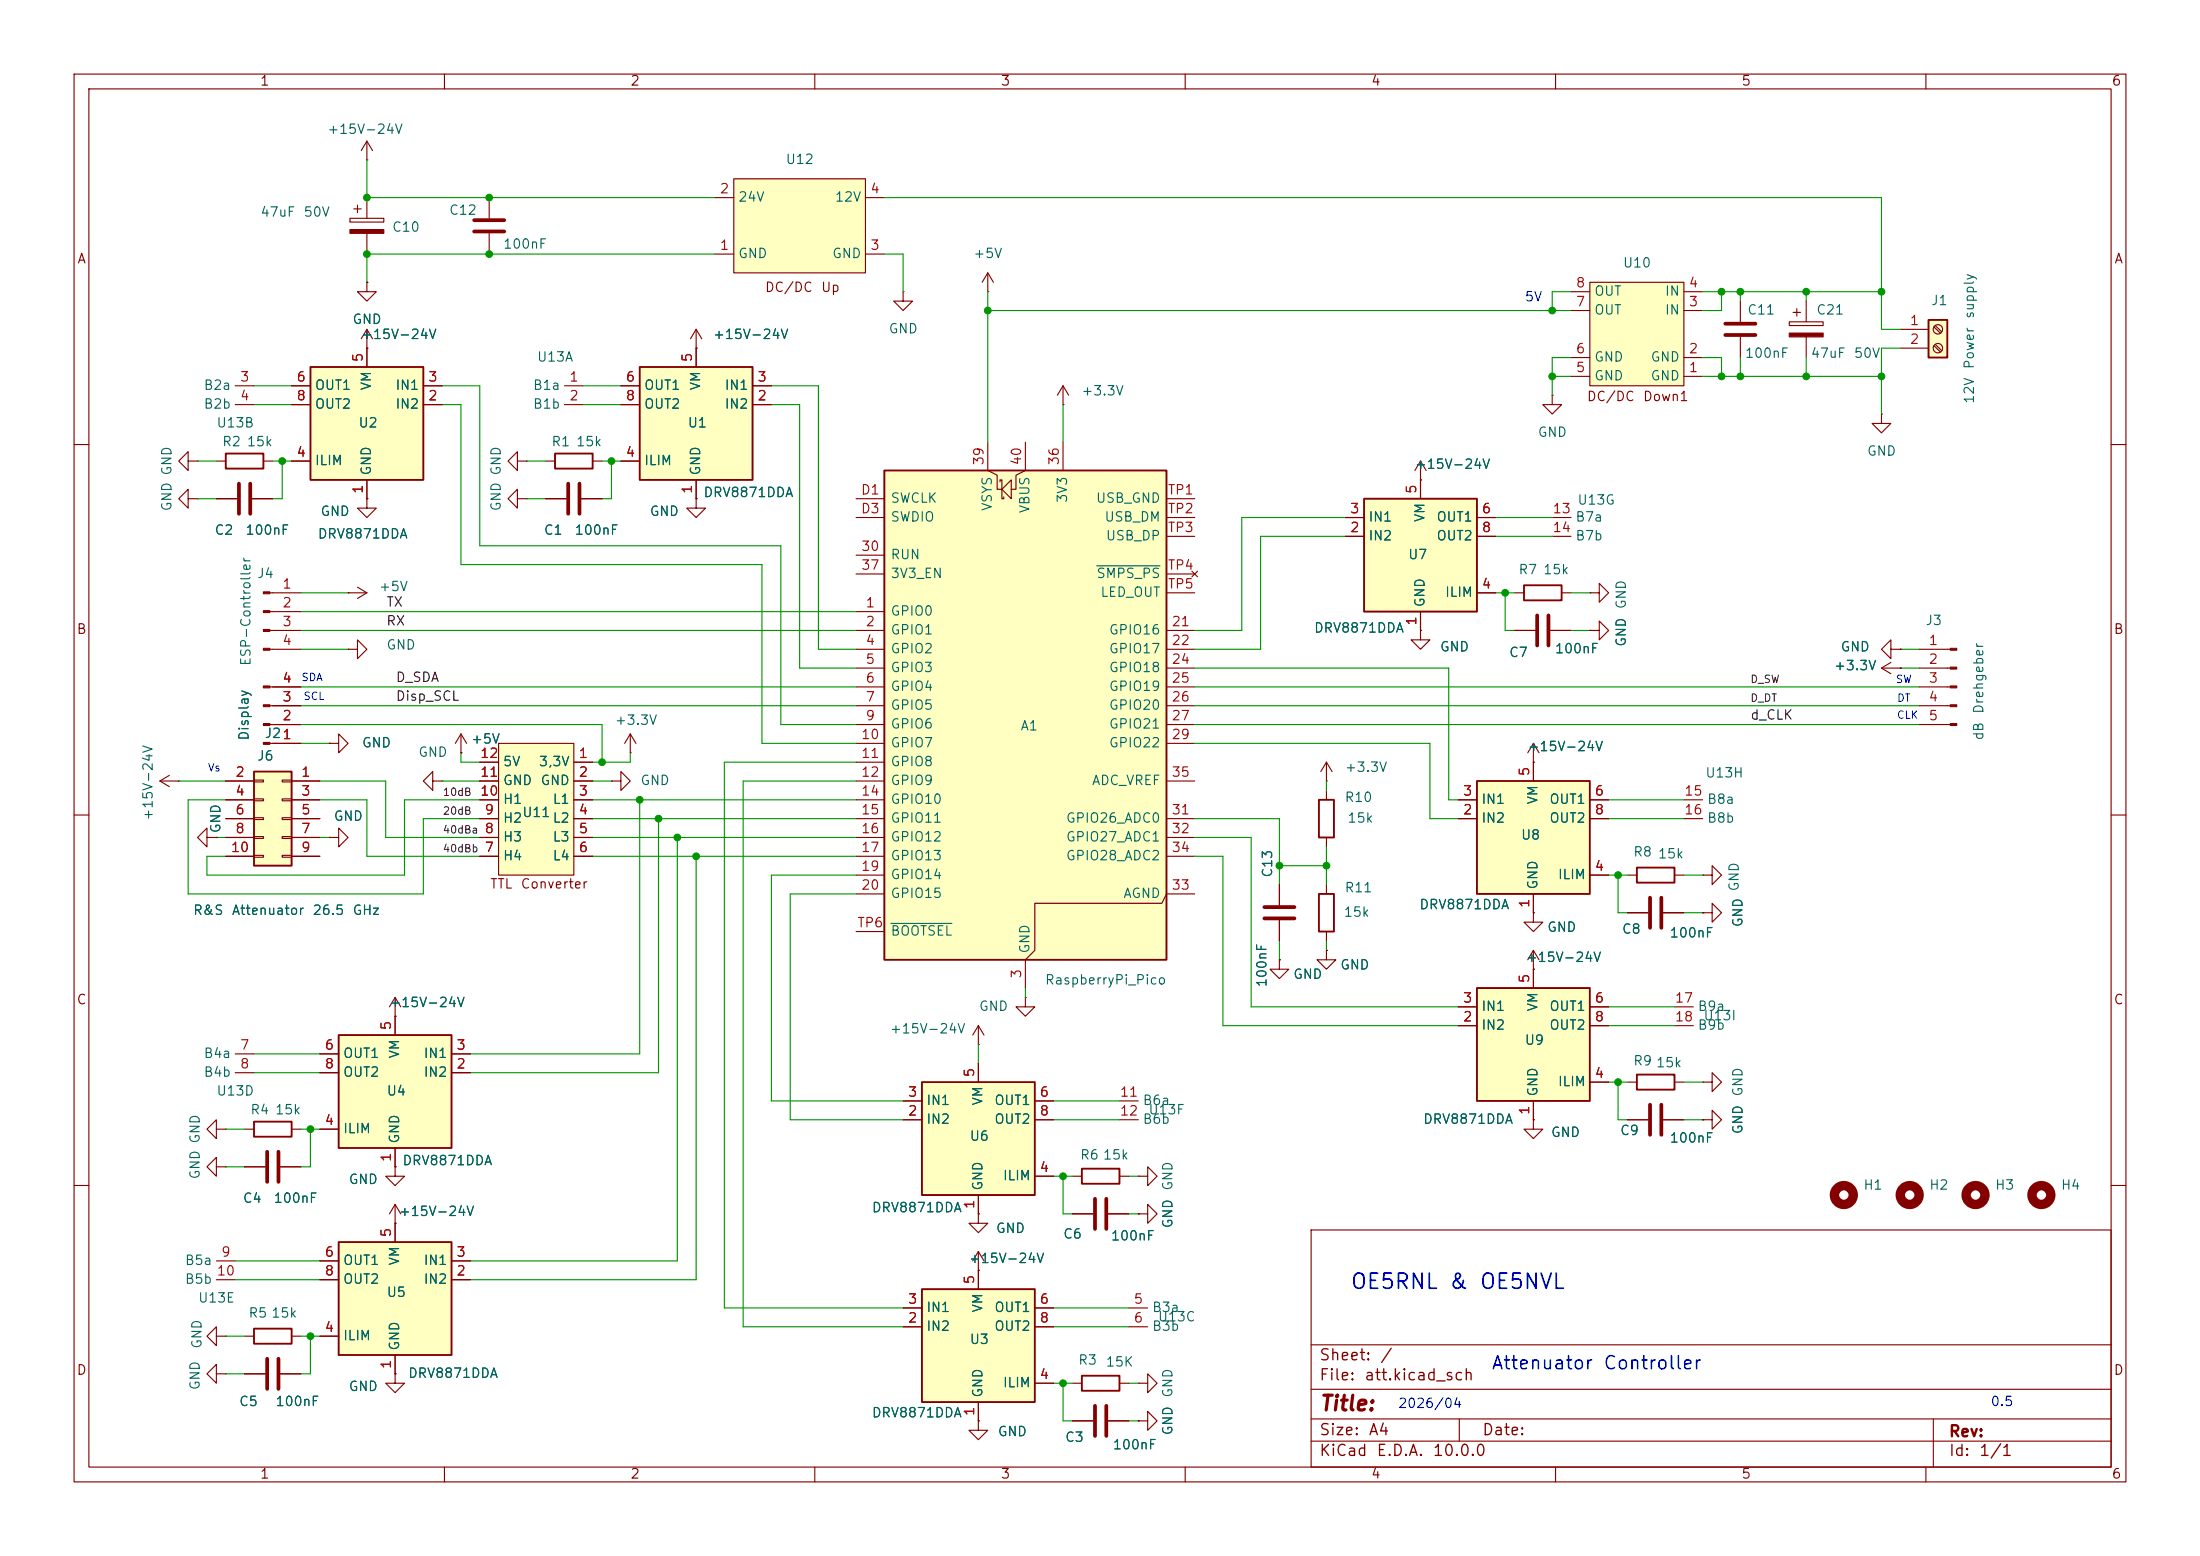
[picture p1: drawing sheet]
<svg xmlns="http://www.w3.org/2000/svg" width="297mm" height="210mm" viewBox="0 0 297 210" stroke-linecap="round" stroke-linejoin="round" font-family="sans-serif">
<g fill="none" stroke="#840000" stroke-width=".15">
<path d="M10 10h277v190h-277zM12 12h273v186h-273zM60 10v2M110 10v2M160 10v2M210 10v2M260 10v2M10 60h2M73.7 62.2h1.2M80 62.2h1.3M285 60h2M10 110h2"/>
<path d="M285 110h2M10 160h2M177 166h108v32h-108zM285 160h2M60 198v2M110 198v2M160 198v2M177 194.5h108M177 191.5h108M177 187.5h108M177 181.5h108M197 191.5v3"/>
<path d="M210 198v2M260 198v2M261 191.5v6.5"/>
</g>
<path d="M74.9 61.2h5.1v2h-5.1z" fill="none" stroke="#840000" stroke-width=".25"/>
<path d="M199.4 133.4h15.2v15.2h-15.2z" fill="#ffffc2"/>
<path d="M221 117.1h5.1v2h-5.1zM178.1 120.7h2v5h-2zM199.4 133.4h15.2v15.2h-15.2zM221 145h5.1v2.1h-5.1z" fill="none" stroke="#840000" stroke-width=".25"/>
<g fill="none" stroke="#840000" stroke-width=".15">
<path d="M49.5 19.1v2.5M49.5 19.1l-.7 1.2M49.5 19.1l.8 1.2M47.2 29.5h4.6v.5h-4.6zM47.8 28.2h1M48.3 27.7v1M49.5 21.6h.1M49.5 38.1v1.3h1.3l-1.3 1.2-1.2-1.2h1.2M49.5 38.1h.1M49.5 26.7v2.8M49.5 31.5v2.8M76.2 52.1h2.5"/>
<path d="M76.2 54.6h2.5M209.5 53.3v1.3h-1.2l1.2 1.3 1.3-1.3h-1.3M209.5 53.3h.1M73.7 67.3h2.8M78.5 67.3h2.8M191.8 64.8h.1M191.8 62.2l-.8 1.3M191.8 62.2l.7 1.3M191.8 62.2v2.6M209.5 69.9h2.6M209.5 72.4h2.6M172.7 119.4v2.8"/>
<path d="M179.1 119.4v1.3M219.7 118.1h1.3M226.1 118.1h1.2M172.7 129.5v1.3h1.3l-1.3 1.3-1.3-1.3h1.3M172.7 129.5h.1M172.7 124.2v2.8M179.1 128.3v1.2h1.2l-1.2 1.3-1.3-1.3h1.3M179.1 128.3h.1M179.1 125.7v1.3M196.8 138.4h2.6M196.8 135.9h2.6M207 123.2v1.3h1.3l-1.3 1.2-1.3-1.2h1.3"/>
<path d="M207 123.2h.1M207 130.8h.1M207 128.3v5.1M207 128.3l-.8 1.2M207 128.3l.8 1.2M214.6 138.4h2.6M214.6 135.9h2.6M29.2 157.5v-1.3l-1.3 1.3 1.3 1.3v-1.3h1.3M30.5 157.5h.1M53.3 157.5v1.3h1.3l-1.3 1.2-1.2-1.2h1.2M53.3 157.5h.1M207 151.1v1.3h1.3l-1.3 1.3-1.3-1.3h1.3"/>
<path d="M207 151.1h.1M207 148.6v2.5M214.6 146.1h2.6M219.7 146.1h1.3M226.1 146.1h1.2"/>
</g>
<path d="M47.2 31h4.6v.5h-4.6z" fill="#840000" stroke="#840000" stroke-width=".15"/>
<path d="M76.7 65.3v4M78.2 65.3v4M170.7 124h4.1M170.7 122.4h4.1" fill="none" stroke="#840000" stroke-width=".51"/>
<path d="M45.7 139.7h15.3v15.2h-15.3z" fill="#ffffc2"/>
<path d="M45.7 139.7h15.3v15.2h-15.3zM34.3 179.3h5.1v2.1h-5.1z" fill="none" stroke="#840000" stroke-width=".25"/>
<g fill="none" stroke="#840000" stroke-width=".15">
<path d="M191.8 85.1v1.3h1.2l-1.2 1.2-1.3-1.2h1.3M191.8 85.1h.1M259.1 87.6h4.2M259.1 90.2h4.2M259.1 92.7h4.2M259.1 95.3h4.2M259.1 97.8h4.2M53.3 137.2h.1M53.3 134.6v5.1M53.3 134.6l-.7 1.3M53.3 134.6l.8 1.3M43.2 144.8h2.5"/>
<path d="M43.2 142.2h2.5M43.2 152.4h2.5M53.3 154.9v2.6M61 144.8h2.5M61 142.2h2.5M29.2 170.2h2.5M29.2 172.7h2.5M33 180.3h1.3M33 185.4h2.8M37.8 185.4h2.8M39.4 180.3h1.2"/>
</g>
<path d="M36.1 183.4v4.1M37.6 183.4v4.1" fill="none" stroke="#840000" stroke-width=".51"/>
<g fill="#840000" stroke="#840000" stroke-width=".15">
<path d="M263.3 87.5h.9v.3h-.9z"/>
<path d="M263.3 90h.9v.3h-.9z"/>
<path d="M263.3 92.6h.9v.2h-.9z"/>
<path d="M263.3 95.1h.9v.3h-.9z"/>
<path d="M263.3 97.7h.9v.2h-.9z"/>
</g>
<path d="M184.1 67.3h15.3v15.3h-15.3z" fill="#ffffc2"/>
<path d="M184.1 67.3h15.3v15.3h-15.3z" fill="none" stroke="#840000" stroke-width=".25"/>
<path d="M94 47h.1M94 44.5l-.8 1.2M94 44.5l.7 1.2M94 44.5v2.5M181.6 72.4h2.5M181.6 69.9h2.5M191.8 64.8v2.5M199.4 72.4h2.5M199.4 69.9h2.5M191.8 82.6v2.5M199.4 80h2.5" fill="none" stroke="#840000" stroke-width=".15"/>
<path d="M86.4 49.5h15.2v15.3h-15.2z" fill="#ffffc2"/>
<path d="M86.4 49.5h15.2v15.3h-15.2z" fill="none" stroke="#840000" stroke-width=".25"/>
<path d="M83.8 54.6h2.6M83.8 52.1h2.6M94 47v2.5M101.6 54.6h2.5M101.6 52.1h2.5M83.8 62.2h2.6M94 67.3v1.3h1.2l-1.2 1.3-1.3-1.3h1.3M94 67.3h.1M94 64.8v2.5" fill="none" stroke="#840000" stroke-width=".15"/>
<path d="M99.1 24.1h17.7v12.7h-17.7z" fill="#ffffc2"/>
<g fill="none" stroke="#840000" stroke-width=".15">
<path d="M66 26.7v2.8M66 31.5v2.8M96.5 34.3h2.6M96.5 26.7h2.6M99.1 24.1h17.7v12.7h-17.7zM116.8 34.3h2.6M116.8 26.7h2.6M121.9 39.4v1.2h1.3l-1.3 1.3-1.3-1.3h1.3M121.9 39.4h.1M133.3 39.4h.1M133.3 36.8l-.7 1.3M133.3 36.8l.8 1.3"/>
<path d="M133.3 36.8v2.6M31.7 52.1h2.6M31.7 54.6h2.6M143.5 54.6h.1M143.5 52.1l-.8 1.2M143.5 52.1l.8 1.2M143.5 52.1v2.5M25.4 62.2v-1.2l-1.3 1.2 1.3 1.3v-1.3h1.3M26.7 62.2h.1M29.2 62.2h1.3M35.6 62.2h1.2"/>
</g>
<path d="M64 31.2h4.1M64 29.7h4.1" fill="none" stroke="#840000" stroke-width=".51"/>
<path d="M30.5 61.2h5.1v2h-5.1z" fill="none" stroke="#840000" stroke-width=".25"/>
<path d="M67.3 100.3h10.2v17.8h-10.2z" fill="#ffffc2"/>
<g fill="none" stroke="#840000" stroke-width=".15">
<path d="M69.8 67.3v-1.3l-1.2 1.3 1.2 1.3v-1.3h1.3M69.8 62.2v-1.2l-1.2 1.2 1.2 1.3v-1.3h1.3M71.1 67.3h.1M71.1 62.2h.1M44.4 100.3h1.3v-1.2l1.3 1.2-1.3 1.3v-1.3M44.4 100.3h.1M64.8 102.9h2.5M64.8 105.4h2.5M64.8 108h2.5M64.8 110.5h2.5M64.8 113h2.5M64.8 115.6h2.5"/>
<path d="M67.3 100.3h10.2v17.8h-10.2zM77.5 102.9h2.5M77.5 105.4h2.5M77.5 108h2.5M77.5 110.5h2.5M77.5 113h2.5M77.5 115.6h2.5"/>
</g>
<path d="M119.4 63.5h38.1v66h-38.1z" fill="#ffffc2"/>
<path d="M119.4 63.5h38.1v66h-38.1z" fill="none" stroke="#840000" stroke-width=".25"/>
<g fill="none" stroke="#840000" stroke-width=".15">
<path d="M133.3 59.7v3.8l1.3 .6v1.9h.7M138.4 59.7v3.8l-1.2 .6v1.9h-.7M143.5 59.7v3.8M25.4 67.3v-1.3l-1.3 1.3 1.3 1.3v-1.3h1.3M26.7 67.3h.1M115.6 74.9h3.8M115.6 77.5h3.8M115.6 67.3h3.8M115.6 69.9h3.8M135 65v-.2h.3v2.5h.2v-.2M135.3 66l1.2-1.2v2.5zM157.5 77.5h3.8"/>
<path d="M157.5 67.3h3.8M157.5 69.9h3.8M157.5 72.4h3.8M160.9 77.1l.8 .8M161.7 77.1l-.8 .8M115.6 82.6h3.8M115.6 85.1h3.8M115.6 87.6h3.8M115.6 90.2h3.8M115.6 92.7h3.8M115.6 95.3h3.8M115.6 97.8h3.8"/>
<path d="M157.5 85.1h3.8M157.5 87.6h3.8M157.5 90.2h3.8M157.5 92.7h3.8M157.5 95.3h3.8M157.5 97.8h3.8M157.5 80h3.8M21.6 105.4h2.5M21.6 105.4l1.3 .8M22.9 104.6l-1.3 .8M24.1 105.4h.1M27.9 113v-1.2l-1.2 1.2 1.2 1.3v-1.3h1.3"/>
<path d="M29.2 113h.1M44.4 113h1.3v-1.2l1.3 1.2-1.3 1.3v-1.3M44.4 113h.1M58.4 105.4v-1.3l-1.3 1.3 1.3 1.3v-1.3h1.3M59.7 105.4h.1M82.5 105.4h1.3v-1.3l1.3 1.3-1.3 1.3v-1.3M82.5 105.4h.1M115.6 100.3h3.8M115.6 102.9h3.8M115.6 105.4h3.8M115.6 108h3.8M115.6 110.5h3.8"/>
<path d="M115.6 113h3.8M115.6 115.6h3.8M115.6 118.1h3.8M157.5 100.3h3.8M157.5 105.4h3.8M157.5 110.5h3.8M157.5 113h3.8M157.5 115.6h3.8M115.6 120.7h3.8M115.6 125.7h3.8M161.3 120.7h-3.8l-.7 1.2h-17.1v6.4l-1.3 1.2v3.9"/>
</g>
<path d="M148.1 76.4h8.5M120.3 124.6h8.2" fill="none" stroke="#006464" stroke-width=".15"/>
<circle cx="257.8" cy="161.3" r="1.27" fill="none" stroke="#840000" stroke-width="1.3"/>
<path d="M34.3 104.1h5.1v12.7h-5.1z" fill="#ffffc2"/>
<path d="M34.3 104.1h5.1v12.7h-5.1z" fill="none" stroke="#840000" stroke-width=".25"/>
<g fill="none" stroke="#840000" stroke-width=".15">
<path d="M36.4 97.8h4.2M36.4 95.3h4.2M36.4 92.7h4.2M214.6 80h1.3v-1.3l1.3 1.3-1.3 1.3v-1.3M214.6 80h.1M254 90.2l1.3 .7M254 90.2h2.5M255.3 89.4l-1.3 .8M256.5 90.2h.1M30.5 105.4h3.8M30.5 108h3.8M30.5 110.5h3.8"/>
<path d="M30.5 113h3.8M30.5 115.6h3.8M34.3 105.3h1.3v.2h-1.3zM34.3 107.8h1.3v.3h-1.3zM34.3 110.4h1.3v.2h-1.3zM34.3 112.9h1.3v.3h-1.3zM34.3 115.4h1.3v.3h-1.3zM36.4 100.3h4.2M38.1 105.3h1.3v.2h-1.3zM38.1 107.8h1.3v.3h-1.3zM38.1 110.4h1.3v.2h-1.3zM38.1 112.9h1.3v.3h-1.3z"/>
<path d="M38.1 115.4h1.3v.3h-1.3zM39.4 105.4h3.8M39.4 108h3.8M39.4 110.5h3.8M39.4 113h3.8M39.4 115.6h3.8"/>
</g>
<g fill="#840000" stroke="#840000" stroke-width=".15">
<path d="M35.6 100.2h.8v.3h-.8z"/>
<path d="M35.6 97.7h.8v.2h-.8z"/>
<path d="M35.6 95.1h.8v.3h-.8z"/>
<path d="M35.6 92.6h.8v.2h-.8z"/>
</g>
<path d="M41.9 49.5h15.2v15.3h-15.2z" fill="#ffffc2"/>
<path d="M41.9 49.5h15.2v15.3h-15.2zM205.7 79h5.1v2h-5.1z" fill="none" stroke="#840000" stroke-width=".25"/>
<g fill="none" stroke="#840000" stroke-width=".15">
<path d="M39.4 54.6h2.5M39.4 52.1h2.5M49.5 47h.1M49.5 44.5v5M49.5 44.5l-.7 1.2M49.5 44.5l.8 1.2M57.1 54.6h2.6M57.1 52.1h2.6M39.4 62.2h2.5M48.3 79.2l1.2 .8M49.5 64.8v2.5M47 80h.1"/>
<path d="M47 80h2.5M49.5 80l-1.2 .8M62.2 99.1l-.7 1.2M62.2 99.1l.8 1.2M62.2 99.1v2.5M85.1 99.1l-.8 1.2M85.1 99.1l.8 1.2M85.1 99.1v2.5M204.5 80h1.2M204.5 85.1h2.8M209.3 85.1h2.8M210.8 80h1.3"/>
<path d="M214.6 85.1h1.3v-1.3l1.3 1.3-1.3 1.3v-1.3M214.6 85.1h.1M255.3 87.6v1.3l-1.3-1.3 1.3-1.2v1.2h1.2M256.5 87.6h.1M62.2 101.6h.1M85.1 101.6h.1M138.4 134.6v1.3h1.3l-1.3 1.3-1.2-1.3h1.2M138.4 134.6h.1"/>
</g>
<path d="M207.5 83.1v4M209 83.1v4" fill="none" stroke="#840000" stroke-width=".51"/>
<path d="M260.3 43.2h2.6v5.1h-2.6z" fill="#ffffc2"/>
<path d="M260.3 43.2h2.6v5.1h-2.6zM146 157.7h5.1v2.1h-5.1z" fill="none" stroke="#840000" stroke-width=".25"/>
<g fill="none" stroke="#840000" stroke-width=".15">
<path d="M254 55.9v1.3h-1.3l1.3 1.2 1.3-1.2h-1.3M254 55.9h.1M256.5 44.5h3.8M256.5 47h3.8M261.1 44.1l.9 .9M261.1 46.7l.9 .8M261.3 43.9l.8 .9M261.3 46.5l.8 .8M29.2 67.3h2.8M34 67.3h2.8M49.5 67.3v1.3h1.3l-1.3 1.3-1.2-1.3h1.2M49.5 67.3h.1"/>
<path d="M36.4 80h4.2M36.4 82.6h4.2M36.4 85.1h4.2M36.4 87.6h4.2M47 87.6h1.3v-1.2l1.2 1.2-1.2 1.3v-1.3M47 87.6h.1M226.1 135.9h2.5M226.1 138.4h2.5M144.8 158.8h1.2M151.1 158.8h1.3"/>
<circle cx="261.6" cy="44.4" r=".63"/>
<circle cx="261.6" cy="47" r=".63"/>
</g>
<g fill="#840000" stroke="#840000" stroke-width=".15">
<path d="M35.6 79.9h.8v.2h-.8z"/>
<path d="M35.6 82.4h.8v.3h-.8z"/>
<path d="M35.6 85h.8v.2h-.8z"/>
<path d="M35.6 87.5h.8v.3h-.8z"/>
</g>
<path d="M32.3 65.3v4M33.8 65.3v4" fill="none" stroke="#840000" stroke-width=".51"/>
<path d="M199.4 105.4h15.2v15.3h-15.2z" fill="#ffffc2"/>
<path d="M199.4 105.4h15.2v15.3h-15.2z" fill="none" stroke="#840000" stroke-width=".25"/>
<g fill="none" stroke="#840000" stroke-width=".15">
<path d="M196.8 110.5h2.6M196.8 108h2.6M207 102.9h.1M207 100.3v5.1M207 100.3l-.8 1.3M207 100.3l.8 1.3M214.6 110.5h2.6M214.6 108h2.6M214.6 118.1h2.6M227.3 110.5h2.6M227.3 108h2.6M207 120.7v2.5"/>
<path d="M151.1 148.6h2.6M151.1 151.1h2.6M153.7 158.8h1.2v-1.3l1.3 1.3-1.3 1.2v-1.2M153.7 158.8h.1M132.1 171.5h.1M132.1 168.9l-.8 1.3M132.1 168.9l.7 1.3M132.1 168.9v2.6"/>
</g>
<path d="M124.5 174h15.2v15.2h-15.2z" fill="#ffffc2"/>
<path d="M124.5 174h15.2v15.2h-15.2zM146 185.7h5.1v2h-5.1z" fill="none" stroke="#840000" stroke-width=".25"/>
<g fill="none" stroke="#840000" stroke-width=".15">
<path d="M234.9 40.6v2.8M234.9 45.5v2.8M241.6 43.4h4.5v.5h-4.5zM242.1 42.2h1M242.6 41.7v1M243.8 40.6v2.8M243.8 45.5v2.8M219.7 123.2h2.8M224.5 123.2h2.8M229.9 146.1h1.2v-1.3l1.3 1.3-1.3 1.2v-1.2M229.9 146.1h.1M229.9 151.1h1.2v-1.2l1.3 1.2-1.3 1.3v-1.3"/>
<path d="M229.9 151.1h.1M121.9 179.1h2.6M121.9 176.5h2.6M132.1 171.5v2.5M139.7 179.1h2.5M139.7 176.5h2.5M144.8 163.8h2.8M149.6 163.8h2.8M153.7 163.8h1.2v-1.2l1.3 1.2-1.3 1.3v-1.3M153.7 163.8h.1M132.1 191.8v1.2h1.2l-1.2 1.3-1.3-1.3h1.3M132.1 191.8h.1"/>
<path d="M132.1 189.2v2.6M139.7 186.7h2.5M144.8 186.7h1.2M151.1 186.7h1.3"/>
</g>
<path d="M232.9 45.2h4.1M232.9 43.7h4.1M222.8 121.2v4M224.3 121.2v4M147.8 161.8v4.1M149.4 161.8v4.1" fill="none" stroke="#840000" stroke-width=".51"/>
<path d="M241.6 45h4.5v.5h-4.5z" fill="#840000" stroke="#840000" stroke-width=".15"/>
<g fill="none" stroke="#840000" stroke-width="1.3">
<circle cx="248.9" cy="161.3" r="1.27"/>
<circle cx="266.7" cy="161.3" r="1.27"/>
<circle cx="275.6" cy="161.3" r="1.27"/>
</g>
<path d="M124.5 146.1h15.2v15.2h-15.2z" fill="#ffffc2"/>
<path d="M178.1 108h2v5h-2zM124.5 146.1h15.2v15.2h-15.2z" fill="none" stroke="#840000" stroke-width=".25"/>
<g fill="none" stroke="#840000" stroke-width=".15">
<path d="M179.1 105.4h.1M179.1 102.9l-.8 1.2M179.1 102.9l.7 1.2M179.1 102.9v2.5M179.1 106.7v1.3M179.1 113v1.3M229.9 118.1h1.2v-1.3l1.3 1.3-1.3 1.3v-1.3M229.9 118.1h.1M132.1 138.4v2.6M132.1 138.4l-.8 1.3M132.1 138.4l.7 1.3M229.9 123.2h1.2v-1.3l1.3 1.3-1.3 1.3v-1.3"/>
<path d="M229.9 123.2h.1M29.2 152.4v-1.3l-1.3 1.3 1.3 1.3v-1.3h1.3M30.5 152.4h.1M31.7 142.2h2.6M31.7 144.8h2.6M33 157.5h2.8M37.8 157.5h2.8M121.9 151.1h2.6M121.9 148.6h2.6M132.1 141h.1M132.1 143.5v2.6M139.7 151.1h2.5"/>
<path d="M139.7 148.6h2.5M139.7 158.8h2.5M219.7 151.1h2.8M224.5 151.1h2.8M53.3 165.1h.1M53.3 162.6l-.7 1.2M53.3 162.6l.8 1.2M53.3 162.6v2.5M132.1 163.8v1.3h1.2l-1.2 1.3-1.3-1.3h1.3M132.1 163.8h.1M132.1 161.3v2.5M152.4 176.5h2.5"/>
<path d="M152.4 179.1h2.5M29.2 180.3v-1.2l-1.3 1.2 1.3 1.3v-1.3h1.3M30.5 180.3h.1M53.3 185.4v1.3h1.3l-1.3 1.3-1.2-1.3h1.2M53.3 185.4h.1M144.8 191.8h2.8M149.6 191.8h2.8M153.7 191.8h1.2v-1.3l1.3 1.3-1.3 1.2v-1.2M153.7 191.8h.1M153.7 186.7h1.2v-1.3l1.3 1.3-1.3 1.3v-1.3M153.7 186.7h.1"/>
</g>
<path d="M36.1 155.4v4.1M37.6 155.4v4.1M222.8 149.1v4.1M224.3 149.1v4.1M147.8 189.7v4.1M149.4 189.7v4.1" fill="none" stroke="#840000" stroke-width=".51"/>
<path d="M45.7 167.6h15.3v15.3h-15.3z" fill="#ffffc2"/>
<path d="M45.7 167.6h15.3v15.3h-15.3z" fill="none" stroke="#840000" stroke-width=".25"/>
<path d="M43.2 172.7h2.5M43.2 170.2h2.5M53.3 165.1v2.5M61 172.7h2.5M61 170.2h2.5M29.2 185.4v-1.2l-1.3 1.2 1.3 1.3v-1.3h1.3M30.5 185.4h.1M43.2 180.3h2.5M53.3 182.9v2.5" fill="none" stroke="#840000" stroke-width=".15"/>
<path d="M214.6 38.1h12.7v14h-12.7z" fill="#ffffc2"/>
<g fill="none" stroke="#840000" stroke-width=".15">
<path d="M49.5 38.1h.1M212.1 39.4h2.5M214.6 38.1h12.7v14h-12.7zM227.3 39.4h2.6M39.4 54.6h2.5M39.4 52.1h2.5M49.5 47h.1M49.5 47v2.5M57.1 54.6h2.6M57.1 52.1h2.6M83.8 54.6h2.6M83.8 52.1h2.6"/>
<path d="M94 47h.1M94 47v2.5M101.6 54.6h2.5M101.6 52.1h2.5M212.1 50.8h2.5M212.1 48.3h2.5M212.1 41.9h2.5M227.3 50.8h2.6M227.3 48.3h2.6M227.3 41.9h2.6M29.2 67.3h2.8M34 67.3h2.8"/>
<path d="M39.4 62.2h2.5M49.5 67.3h.1M49.5 64.8v2.5M73.7 67.3h2.8M78.5 67.3h2.8M83.8 62.2h2.6M94 67.3h.1M94 64.8v2.5M181.6 72.4h2.5M181.6 69.9h2.5M191.8 64.8h.1M191.8 64.8v2.5"/>
<path d="M199.4 72.4h2.5M199.4 69.9h2.5M36.8 97.8h3.8M36.8 95.3h3.8M36.8 92.7h3.8M191.8 85.1h.1M191.8 82.6v2.5M199.4 80h2.5M204.5 85.1h2.8M209.3 85.1h2.8M214.6 85.1h.1M256.5 90.2h.1"/>
<path d="M256.5 87.6h.1M29.2 113h.1M30.5 110.5h3.8M30.5 108h3.8M30.5 105.4h3.8M30.5 113h3.8M30.5 115.6h3.8M36.8 100.3h3.8M39.4 110.5h3.8M39.4 108h3.8M39.4 105.4h3.8M39.4 113h3.8"/>
<path d="M39.4 115.6h3.8M44.4 113h.1M44.4 100.3h.1M62.2 101.6h.1M64.8 110.5h2.5M64.8 108h2.5M64.8 102.9h2.5M64.8 105.4h2.5M64.8 113h2.5M64.8 115.6h2.5M77.5 110.5h2.5M77.5 108h2.5"/>
<path d="M77.5 102.9h2.5M77.5 105.4h2.5M77.5 113h2.5M77.5 115.6h2.5M172.7 119.4v2.8M196.8 110.5h2.6M196.8 108h2.6M207 102.9h.1M207 102.9v2.5M214.6 110.5h2.6M214.6 108h2.6M214.6 118.1h2.6"/>
<path d="M53.3 137.2h.1M53.3 137.2v2.5M172.7 129.5h.1M172.7 124.2v2.8M179.1 128.3h.1M196.8 138.4h2.6M196.8 135.9h2.6M207 123.2h.1M207 130.8h.1M207 120.7v2.5M207 130.8v2.6M214.6 138.4h2.6"/>
<path d="M214.6 135.9h2.6M219.7 123.2h2.8M224.5 123.2h2.8M229.9 123.2h.1M33 152.4h1.3M33 157.5h2.8M37.8 157.5h2.8M39.4 152.4h1.2M43.2 152.4h2.5M43.2 144.8h2.5M43.2 142.2h2.5M53.3 157.5h.1"/>
<path d="M53.3 154.9v2.6M61 144.8h2.5M61 142.2h2.5M121.9 151.1h2.6M121.9 148.6h2.6M132.1 143.5v2.6M139.7 151.1h2.5M139.7 148.6h2.5M139.7 158.8h2.5M207 151.1h.1M207 148.6v2.5M214.6 146.1h2.6"/>
<path d="M219.7 151.1h2.8M224.5 151.1h2.8M229.9 151.1h.1M43.2 172.7h2.5M43.2 170.2h2.5M53.3 165.1h.1M53.3 165.1v2.5M61 172.7h2.5M61 170.2h2.5M121.9 179.1h2.6M121.9 176.5h2.6M132.1 171.5h.1"/>
<path d="M132.1 163.8h.1M132.1 161.3v2.5M132.1 171.5v2.5M139.7 179.1h2.5M139.7 176.5h2.5M144.8 163.8h2.8M149.6 163.8h2.8M153.7 163.8h.1M33 185.4h2.8M37.8 185.4h2.8M43.2 180.3h2.5M53.3 185.4h.1"/>
<path d="M53.3 182.9v2.5M132.1 191.8h.1M132.1 189.2v2.6M139.7 186.7h2.5M144.8 191.8h2.8M149.6 191.8h2.8M153.7 191.8h.1"/>
</g>
<path d="M34.3 151.4h5.1v2h-5.1z" fill="none" stroke="#840000" stroke-width=".25"/>
<g fill="none" stroke="#009600" stroke-width=".15">
<path d="M49.5 21.6v5.1h47M96.5 34.3h-47v3.8M119.4 34.3h2.5v5.1M119.4 26.7h134.6v17.8h2.5M133.3 39.4v20.3M212.1 39.4h-2.6v2.5M229.9 39.4h24.1M232.4 39.4v2.5h-2.5M234.9 39.4v1.2M243.8 39.4v1.2M34.3 54.6h5.1M34.3 52.1h5.1"/>
<path d="M59.7 54.6h2.5v21.6h40.7v24.1h12.7M59.7 52.1h5.1v21.6h40.6v24.1h10.2M78.7 54.6h5.1M78.7 52.1h5.1M104.1 54.6h3.8v35.6h7.7M104.1 52.1h6.4v35.5h5.1M133.3 41.9h78.8M143.5 54.6v5.1M209.5 50.8h2.6M212.1 48.3h-2.6v5M229.9 48.3h2.5v2.5M229.9 50.8h24.1"/>
<path d="M234.9 48.3v2.5M243.8 48.3v2.5M256.5 47h-2.5v8.9M26.7 67.3h2.5M26.7 62.2h2.5M36.8 62.2h2.6M38.1 62.2v5.1h-1.3M71.1 67.3h2.6M71.1 62.2h2.6M81.3 62.2h2.5M82.5 62.2v5.1h-1.2M181.6 72.4h-11.4v15.2h-8.9"/>
<path d="M181.6 69.9h-14v15.2h-6.3M201.9 69.9h7.6M201.9 72.4h7.6M40.6 87.6h6.4M40.6 97.8h40.7v5.1M40.6 80h6.4M40.6 85.1h75M40.6 92.7h75M40.6 95.3h75M40.6 82.6h75M161.3 90.2h34.3v17.8h1.2M161.3 92.7h97.8"/>
<path d="M161.3 95.3h97.8M161.3 97.8h97.8M201.9 80h2.6M203.2 80v5.1h1.3M212.1 80h2.5M212.1 85.1h2.5M256.5 87.6h2.6M256.5 90.2h2.6M24.1 105.4h6.4M29.2 113h1.3M30.5 108h-5.1v12.7h31.7v-10.2h7.7M40.6 100.3h3.8"/>
<path d="M43.2 108h6.3v7.6h15.3M43.2 113h1.2M43.2 105.4h8.9v7.6h12.7M59.7 105.4h5.1M62.2 101.6v1.3h2.6M64.8 108h-10.2v10.1h-26.7v-2.5h2.6M80 115.6h35.6M80 108h35.6M80 113h35.6M80 105.4h2.5M80 110.5h35.6M85.1 101.6v1.3h-5.1"/>
<path d="M86.4 108v34.2h-22.9M88.9 110.5v34.3h-25.4M91.4 113v57.2h-27.9M94 115.6v57.1h-30.5M115.6 105.4h-15.3v73.7h21.6M115.6 118.1h-11.5v30.5h17.8M115.6 102.9h-17.8v73.6h24.1M161.3 115.6h3.8v22.8h31.7M161.3 113h7.6v22.9h27.9M161.3 100.3h31.7v10.2h3.8M161.3 110.5h11.4v8.9M172.7 116.8h6.4"/>
<path d="M179.1 105.4v1.3M179.1 114.3v5.1M217.2 108h10.1M217.2 118.1h2.5M217.2 110.5h10.1M218.4 118.1v5.1h1.3M227.3 118.1h2.6M115.6 120.7h-8.9v30.4h15.2M138.4 133.4v1.2M172.7 127v2.5M179.1 127v1.3M217.2 138.4h8.9"/>
<path d="M217.2 135.9h8.9M227.3 123.2h2.6M30.5 152.4h2.5M30.5 157.5h2.5M34.3 144.8h8.9M34.3 142.2h8.9M40.6 152.4h2.6M41.9 152.4v5.1h-1.3M132.1 141v2.5M142.2 158.8h2.6M142.2 148.6h8.9M142.2 151.1h8.9"/>
<path d="M143.5 158.8v5h1.3M152.4 158.8h1.3M217.2 146.1h2.5M218.4 146.1v5h1.3M227.3 151.1h2.6M227.3 146.1h2.6M31.7 170.2h11.5M31.7 172.7h11.5M142.2 179.1h10.2M142.2 176.5h10.2M152.4 163.8h1.3M30.5 185.4h2.5"/>
<path d="M30.5 180.3h2.5M40.6 180.3h2.6M41.9 180.3v5.1h-1.3M142.2 186.7h2.6M143.5 186.7v5.1h1.3M152.4 186.7h1.3M152.4 191.8h1.3"/>
</g>
<g fill="#009600" stroke="#009600" stroke-width=".14">
<circle cx="218.4" cy="146.1" r=".46"/>
<circle cx="218.4" cy="118.1" r=".46"/>
<circle cx="232.4" cy="50.8" r=".46"/>
<circle cx="234.9" cy="39.4" r=".46"/>
<circle cx="232.4" cy="39.4" r=".46"/>
<circle cx="234.9" cy="50.8" r=".46"/>
<circle cx="254" cy="50.8" r=".46"/>
<circle cx="254" cy="39.4" r=".46"/>
<circle cx="243.8" cy="50.8" r=".46"/>
<circle cx="243.8" cy="39.4" r=".46"/>
<circle cx="133.3" cy="41.9" r=".46"/>
<circle cx="209.5" cy="50.8" r=".46"/>
<circle cx="209.5" cy="41.9" r=".46"/>
<circle cx="172.7" cy="116.8" r=".46"/>
<circle cx="179.1" cy="116.8" r=".46"/>
<circle cx="143.5" cy="186.7" r=".46"/>
<circle cx="203.2" cy="80" r=".46"/>
<circle cx="86.4" cy="108" r=".46"/>
<circle cx="81.3" cy="102.9" r=".46"/>
<circle cx="94" cy="115.6" r=".46"/>
<circle cx="91.4" cy="113" r=".46"/>
<circle cx="88.9" cy="110.5" r=".46"/>
<circle cx="38.1" cy="62.2" r=".46"/>
<circle cx="49.5" cy="26.7" r=".46"/>
<circle cx="49.5" cy="34.3" r=".46"/>
<circle cx="66" cy="26.7" r=".46"/>
<circle cx="66" cy="34.3" r=".46"/>
<circle cx="82.5" cy="62.2" r=".46"/>
<circle cx="41.9" cy="180.3" r=".46"/>
<circle cx="41.9" cy="152.4" r=".46"/>
<circle cx="143.5" cy="158.8" r=".46"/>
</g>
<g font-size="2" fill="#0000c2">
<text x="182.2" y="174.5">OE5RNL</text>
<text x="195.5" y="174.5">&amp;</text>
<text x="199.6" y="174.5">OE5NVL</text>
</g>
<text font-size="2" fill="#840000" x="178" y="190.9">Title:</text>
<g font-size="1.8" fill="#0000c2">
<text x="201.2" y="185.3">Attenuator</text>
<text x="216.3" y="185.3">Controller</text>
</g>
<g font-size="1.5" fill="#840000">
<text x="178" y="184">Sheet:</text>
<text x="186.2" y="184">/</text>
<text x="178" y="186.7">File:</text>
<text x="184.1" y="186.7">att.kicad_sch</text>
<text x="178" y="196.9">KiCad</text>
<text x="178" y="194.1">Size:</text>
<text x="184.7" y="194.1">A4</text>
<text x="185.7" y="196.9">E.D.A.</text>
<text x="193.3" y="196.9">10.0.0</text>
<text x="200" y="194.1">Date:</text>
<text x="263" y="194.3">Rev:</text>
<text x="263" y="196.9">Id:</text>
<text x="267.1" y="196.9">1/1</text>
</g>
<g font-size="1.3" fill="#840000">
<text x="35" y="11.9">1</text>
<text x="85" y="11.9">2</text>
<text x="135" y="11.9">3</text>
<text x="185" y="11.9">4</text>
<text x="235" y="11.9">5</text>
<text x="285" y="11.9">6</text>
<text x="10.3" y="35.9">A</text>
<text x="285.3" y="35.9">A</text>
<text x="103.2" y="39.7">DC/DC</text>
<text x="110.8" y="39.7">Up</text>
<text x="214.1" y="54.5">DC/DC</text>
<text x="221.7" y="54.5">Down1</text>
<text x="10.3" y="85.9">B</text>
<text x="285.3" y="85.9">B</text>
<text x="66.1" y="120.2">TTL</text>
<text x="70.2" y="120.2">Converter</text>
<text x="10.3" y="135.9">C</text>
<text x="285.3" y="135.9">C</text>
<text x="10.3" y="185.9">D</text>
<text x="285.3" y="185.9">D</text>
<text x="35" y="199.9">1</text>
<text x="85" y="199.9">2</text>
<text x="135" y="199.9">3</text>
<text x="185" y="199.9">4</text>
<text x="235" y="199.9">5</text>
<text x="285" y="199.9">6</text>
</g>
<g font-size="1.3" fill="#006464">
<text x="44.1" y="18.4">+15V-24V</text>
<text x="106" y="22.5">U12</text>
<text x="35.1" y="29.6">47uF</text>
<text x="40.9" y="29.6">50V</text>
<text x="60.5" y="29.3">C12</text>
<text x="99.6" y="27.5">24V</text>
<text x="112.6" y="27.5">12V</text>
<text x="52.8" y="31.6">C10</text>
<text x="67.8" y="33.9">100nF</text>
<text x="99.6" y="35.2">GND</text>
<text x="112.3" y="35.2">GND</text>
<text x="131.3" y="35.2">+5V</text>
<text x="215.1" y="40.2">OUT</text>
<text x="219" y="36.4">U10</text>
<text x="224.7" y="40.2">IN</text>
<text x="260.6" y="41.5">J1</text>
<text x="47.5" y="44">GND</text>
<text x="48.7" y="46.1">+15V-24V</text>
<text x="96.2" y="46.1">+15V-24V</text>
<text x="119.9" y="45.3">GND</text>
<text x="215.1" y="42.8">OUT</text>
<text x="224.7" y="42.8">IN</text>
<text x="235.8" y="42.8">C11</text>
<text x="245.1" y="42.8">C21</text>
<text x="266.8" y="43.1" transform="rotate(-90 266.8 43.1)">supply</text>
<text x="27.4" y="52.9">B2a</text>
<text x="42.4" y="52.9">OUT1</text>
<text x="50.4" y="52.8" transform="rotate(-90 50.4 52.8)">VM</text>
<text x="53.3" y="52.9">IN1</text>
<text x="71.9" y="52.9">B1a</text>
<text x="72.4" y="49.1">U13A</text>
<text x="86.9" y="52.9">OUT1</text>
<text x="94.8" y="52.8" transform="rotate(-90 94.8 52.8)">VM</text>
<text x="97.7" y="52.9">IN1</text>
<text x="145.9" y="53.7">+3.3V</text>
<text x="215.1" y="51.7">GND</text>
<text x="215.1" y="49.1">GND</text>
<text x="222.7" y="51.7">GND</text>
<text x="222.7" y="49.1">GND</text>
<text x="235.5" y="48.6">100nF</text>
<text x="244.4" y="48.6">47uF</text>
<text x="250.2" y="48.6">50V</text>
<text x="266.8" y="49.9" transform="rotate(-90 266.8 49.9)">Power</text>
<text x="27.4" y="55.5">B2b</text>
<text x="29.1" y="58">U13B</text>
<text x="42.4" y="55.5">OUT2</text>
<text x="48.3" y="58">U2</text>
<text x="53.3" y="55.5">IN2</text>
<text x="71.9" y="55.5">B1b</text>
<text x="86.9" y="55.5">OUT2</text>
<text x="92.8" y="58">U1</text>
<text x="97.7" y="55.5">IN2</text>
<text x="207.5" y="59.3">GND</text>
<text x="266.8" y="54.6" transform="rotate(-90 266.8 54.6)">12V</text>
<text x="23.5" y="64.3" transform="rotate(-90 23.5 64.3)">GND</text>
<text x="29.9" y="60.6">R2</text>
<text x="33.2" y="60.6">15k</text>
<text x="42.4" y="63.1">ILIM</text>
<text x="50.4" y="64.3" transform="rotate(-90 50.4 64.3)">GND</text>
<text x="67.9" y="64.3" transform="rotate(-90 67.9 64.3)">GND</text>
<text x="74.4" y="60.6">R1</text>
<text x="77.7" y="60.6">15k</text>
<text x="86.9" y="63.1">ILIM</text>
<text x="94.8" y="64.3" transform="rotate(-90 94.8 64.3)">GND</text>
<text x="190.9" y="63.6">+15V-24V</text>
<text x="252" y="61.8">GND</text>
<text x="23.5" y="69.1" transform="rotate(-90 23.5 69.1)">GND</text>
<text x="43.2" y="70">GND</text>
<text x="67.9" y="69.1" transform="rotate(-90 67.9 69.1)">GND</text>
<text x="87.6" y="70">GND</text>
<text x="94.9" y="67.4">DRV8871DDA</text>
<text x="120.1" y="68.2">SWCLK</text>
<text x="120.1" y="70.7">SWDIO</text>
<text x="134.2" y="69.1" transform="rotate(-90 134.2 69.1)">VSYS</text>
<text x="139.3" y="69.4" transform="rotate(-90 139.3 69.4)">VBUS</text>
<text x="144.4" y="68" transform="rotate(-90 144.4 68)">3V3</text>
<text x="147.9" y="68.2">USB_GND</text>
<text x="149" y="70.7">USB_DM</text>
<text x="184.7" y="70.7">IN1</text>
<text x="192.6" y="70.6" transform="rotate(-90 192.6 70.6)">VM</text>
<text x="193.8" y="70.7">OUT1</text>
<text x="212.6" y="70.7">B7a</text>
<text x="212.9" y="68.4">U13G</text>
<text x="28.9" y="72.5">C2</text>
<text x="33" y="72.5">100nF</text>
<text x="42.8" y="73">DRV8871DDA</text>
<text x="73.3" y="72.5">C1</text>
<text x="77.5" y="72.5">100nF</text>
<text x="120.1" y="75.8">RUN</text>
<text x="149.2" y="73.3">USB_DP</text>
<text x="184.7" y="73.3">IN2</text>
<text x="190" y="75.8">U7</text>
<text x="193.8" y="73.3">OUT2</text>
<text x="204.9" y="77.8">R7</text>
<text x="208.2" y="77.8">15k</text>
<text x="212.6" y="73.3">B7b</text>
<text x="34.6" y="78.3">J4</text>
<text x="51.1" y="80.1">+5V</text>
<text x="120.1" y="83.4">GPIO0</text>
<text x="120.1" y="78.3">3V3_EN</text>
<text x="147.9" y="78.3">SMPS_PS</text>
<text x="148.5" y="80.9">LED_OUT</text>
<text x="192.6" y="82" transform="rotate(-90 192.6 82)">GND</text>
<text x="195" y="80.9">ILIM</text>
<text x="219.8" y="82.3" transform="rotate(-90 219.8 82.3)">GND</text>
<text x="34.1" y="90" transform="rotate(-90 34.1 90)">ESP-Controller</text>
<text x="52.1" y="88">GND</text>
<text x="120.1" y="86">GPIO1</text>
<text x="120.1" y="88.5">GPIO2</text>
<text x="149.6" y="86">GPIO16</text>
<text x="149.6" y="88.5">GPIO17</text>
<text x="177.3" y="85.7">DRV8871DDA</text>
<text x="194.3" y="88.2">GND</text>
<text x="203.6" y="89">C7</text>
<text x="209.8" y="88.5">100nF</text>
<text x="219.8" y="87.4" transform="rotate(-90 219.8 87.4)">GND</text>
<text x="248.4" y="88.2">GND</text>
<text x="259.9" y="84.7">J3</text>
<text x="120.1" y="91">GPIO3</text>
<text x="120.1" y="93.6">GPIO4</text>
<text x="149.6" y="91">GPIO18</text>
<text x="149.6" y="93.6">GPIO19</text>
<text x="247.5" y="90.8">+3.3V</text>
<text x="33.9" y="100" transform="rotate(-90 33.9 100)">Display</text>
<text x="35.6" y="99.9">J21</text>
<text x="48.8" y="101.2">GND</text>
<text x="63.5" y="100.7">+5V</text>
<text x="82.9" y="98.1">+3.3V</text>
<text x="120.1" y="96.1">GPIO5</text>
<text x="120.1" y="98.7">GPIO6</text>
<text x="120.1" y="101.2">GPIO7</text>
<text x="137.7" y="98.9">A1</text>
<text x="149.6" y="96.1">GPIO20</text>
<text x="149.6" y="98.7">GPIO21</text>
<text x="149.6" y="101.2">GPIO22</text>
<text x="206.1" y="101.7">+15V-24V</text>
<text x="268.1" y="100" transform="rotate(-90 268.1 100)">dB</text>
<text x="268.1" y="96.4" transform="rotate(-90 268.1 96.4)">Drehgeber</text>
<text x="34.6" y="103">J6</text>
<text x="56.4" y="102.5">GND</text>
<text x="67.8" y="106.3">GND</text>
<text x="67.8" y="103.7">5V</text>
<text x="72.6" y="103.7">3,3V</text>
<text x="72.9" y="106.3">GND</text>
<text x="86.4" y="106.3">GND</text>
<text x="120.1" y="103.7">GPIO8</text>
<text x="120.1" y="106.3">GPIO9</text>
<text x="147.3" y="106.3">ADC_VREF</text>
<text x="181.5" y="104.5">+3.3V</text>
<text x="230.1" y="105.3">U13H</text>
<text x="20.9" y="110.8" transform="rotate(-90 20.9 110.8)">+15V-24V</text>
<text x="30.1" y="112.5" transform="rotate(-90 30.1 112.5)">GND</text>
<text x="45" y="111.1">GND</text>
<text x="67.8" y="113.9">H3</text>
<text x="67.8" y="111.4">H2</text>
<text x="67.8" y="108.8">H1</text>
<text x="70.4" y="110.6">U11</text>
<text x="74.5" y="108.8">L1</text>
<text x="74.5" y="111.4">L2</text>
<text x="74.5" y="113.9">L3</text>
<text x="120.1" y="108.8">GPIO10</text>
<text x="120.1" y="111.4">GPIO11</text>
<text x="120.1" y="113.9">GPIO12</text>
<text x="143.8" y="111.4">GPIO26_ADC0</text>
<text x="143.8" y="113.9">GPIO27_ADC1</text>
<text x="181.4" y="108.6">R10</text>
<text x="181.8" y="111.4">15k</text>
<text x="199.9" y="111.4">IN2</text>
<text x="199.9" y="108.8">IN1</text>
<text x="205.2" y="113.6">U8</text>
<text x="207.9" y="108.7" transform="rotate(-90 207.9 108.7)">VM</text>
<text x="209.1" y="108.8">OUT1</text>
<text x="209.1" y="111.4">OUT2</text>
<text x="230.4" y="108.8">B8a</text>
<text x="230.4" y="111.4">B8b</text>
<text x="67.8" y="116.4">H4</text>
<text x="74.5" y="116.4">L4</text>
<text x="120.1" y="116.4">GPIO13</text>
<text x="120.1" y="119">GPIO14</text>
<text x="143.8" y="116.4">GPIO28_ADC2</text>
<text x="172.1" y="118.5" transform="rotate(-90 172.1 118.5)">C13</text>
<text x="210.2" y="119">ILIM</text>
<text x="220.4" y="115.9">R8</text>
<text x="223.7" y="116.2">15k</text>
<text x="26" y="123.8">R&amp;S</text>
<text x="31.2" y="123.8">Attenuator</text>
<text x="42.1" y="123.8">26.5</text>
<text x="47.5" y="123.8">GHz</text>
<text x="120.1" y="121.5">GPIO15</text>
<text x="151.6" y="121.5">AGND</text>
<text x="181.3" y="124.1">15k</text>
<text x="181.4" y="120.8">R11</text>
<text x="191.5" y="123">DRV8871DDA</text>
<text x="207.9" y="120.1" transform="rotate(-90 207.9 120.1)">GND</text>
<text x="235.1" y="120.4" transform="rotate(-90 235.1 120.4)">GND</text>
<text x="235.6" y="125.2" transform="rotate(-90 235.6 125.2)">GND</text>
<text x="120.1" y="126.6">BOOTSEL</text>
<text x="139.3" y="128.8" transform="rotate(-90 139.3 128.8)">GND</text>
<text x="180.8" y="131.2">GND</text>
<text x="205.9" y="130.1">+15V-24V</text>
<text x="208.8" y="126.1">GND</text>
<text x="218.9" y="126.3">C8</text>
<text x="225.3" y="126.8">100nF</text>
<text x="52.5" y="136.2">+15V-24V</text>
<text x="132.1" y="136.8">GND</text>
<text x="141" y="133.2">RaspberryPi_Pico</text>
<text x="171.3" y="133.3" transform="rotate(-90 171.3 133.3)">100nF</text>
<text x="174.5" y="132.4">GND</text>
<text x="199.9" y="136.8">IN1</text>
<text x="207.9" y="136.6" transform="rotate(-90 207.9 136.6)">VM</text>
<text x="209.1" y="136.8">OUT1</text>
<text x="229.1" y="136.8">B9a</text>
<text x="27.4" y="143.1">B4a</text>
<text x="46.2" y="143.1">OUT1</text>
<text x="54.2" y="143" transform="rotate(-90 54.2 143)">VM</text>
<text x="57.1" y="143.1">IN1</text>
<text x="120" y="139.8">+15V-24V</text>
<text x="199.9" y="139.3">IN2</text>
<text x="205.7" y="141.3">U9</text>
<text x="209.1" y="139.3">OUT2</text>
<text x="229.1" y="139.3">B9b</text>
<text x="229.9" y="138">U13I</text>
<text x="27.4" y="145.6">B4b</text>
<text x="29.1" y="148.2">U13D</text>
<text x="46.2" y="145.6">OUT2</text>
<text x="52.1" y="148.2">U4</text>
<text x="57.1" y="145.6">IN2</text>
<text x="125" y="149.5">IN1</text>
<text x="132.9" y="149.3" transform="rotate(-90 132.9 149.3)">VM</text>
<text x="134.2" y="149.5">OUT1</text>
<text x="154.2" y="149.5">B6a</text>
<text x="207.9" y="148.1" transform="rotate(-90 207.9 148.1)">GND</text>
<text x="210.2" y="146.9">ILIM</text>
<text x="220.4" y="144.1">R9</text>
<text x="223.5" y="144.4">15k</text>
<text x="235.6" y="148.1" transform="rotate(-90 235.6 148.1)">GND</text>
<text x="27.3" y="154.4" transform="rotate(-90 27.3 154.4)">GND</text>
<text x="33.7" y="150.7">R4</text>
<text x="37" y="150.7">15k</text>
<text x="46.2" y="153.3">ILIM</text>
<text x="54.2" y="154.4" transform="rotate(-90 54.2 154.4)">GND</text>
<text x="125" y="152">IN2</text>
<text x="130.8" y="154.3">U6</text>
<text x="134.2" y="152">OUT2</text>
<text x="154.2" y="152">B6b</text>
<text x="154.9" y="150.7">U13F</text>
<text x="192" y="152">DRV8871DDA</text>
<text x="209.3" y="153.8">GND</text>
<text x="218.6" y="153.5">C9</text>
<text x="225.3" y="154.5">100nF</text>
<text x="235.6" y="153.2" transform="rotate(-90 235.6 153.2)">GND</text>
<text x="27.3" y="159.3" transform="rotate(-90 27.3 159.3)">GND</text>
<text x="47" y="160.1">GND</text>
<text x="54.2" y="157.6">DRV8871DDA</text>
<text x="132.9" y="160.8" transform="rotate(-90 132.9 160.8)">GND</text>
<text x="135.3" y="159.6">ILIM</text>
<text x="145.7" y="156.8">R6</text>
<text x="148.8" y="156.8">15k</text>
<text x="158.6" y="160.8" transform="rotate(-90 158.6 160.8)">GND</text>
<text x="251.5" y="160.9">H1</text>
<text x="260.4" y="160.9">H2</text>
<text x="269.2" y="160.9">H3</text>
<text x="278.1" y="160.9">H4</text>
<text x="32.7" y="162.7">C4</text>
<text x="36.8" y="162.7">100nF</text>
<text x="53.7" y="164.4">+15V-24V</text>
<text x="117.6" y="163.9">DRV8871DDA</text>
<text x="134.4" y="166.7">GND</text>
<text x="143.4" y="167.5">C6</text>
<text x="149.9" y="167.7">100nF</text>
<text x="158.6" y="165.9" transform="rotate(-90 158.6 165.9)">GND</text>
<text x="24.9" y="171">B5a</text>
<text x="24.9" y="173.6">B5b</text>
<text x="46.2" y="171">OUT1</text>
<text x="46.2" y="173.6">OUT2</text>
<text x="54.2" y="170.9" transform="rotate(-90 54.2 170.9)">VM</text>
<text x="57.1" y="173.6">IN2</text>
<text x="57.1" y="171">IN1</text>
<text x="130.7" y="170.8">+15V-24V</text>
<text x="26.7" y="176.1">U13E</text>
<text x="33.5" y="178.2">R5</text>
<text x="36.5" y="178.2">15k</text>
<text x="52.1" y="175.4">U5</text>
<text x="125" y="179.9">IN2</text>
<text x="125" y="177.4">IN1</text>
<text x="132.9" y="177.2" transform="rotate(-90 132.9 177.2)">VM</text>
<text x="134.2" y="177.4">OUT1</text>
<text x="134.2" y="179.9">OUT2</text>
<text x="155.4" y="177.4">B3a</text>
<text x="155.4" y="179.9">B3b</text>
<text x="156.2" y="178.7">U13C</text>
<text x="27.5" y="182.1" transform="rotate(-90 27.5 182.1)">GND</text>
<text x="46.2" y="181.2">ILIM</text>
<text x="54.2" y="182.4" transform="rotate(-90 54.2 182.4)">GND</text>
<text x="130.8" y="181.7">U3</text>
<text x="145.5" y="184.5">R3</text>
<text x="149.2" y="184.8">15K</text>
<text x="27.3" y="187.7" transform="rotate(-90 27.3 187.7)">GND</text>
<text x="32.2" y="190.1">C5</text>
<text x="37.1" y="190.1">100nF</text>
<text x="47" y="188.1">GND</text>
<text x="55" y="186.3">DRV8871DDA</text>
<text x="117.6" y="191.6">DRV8871DDA</text>
<text x="132.9" y="188.7" transform="rotate(-90 132.9 188.7)">GND</text>
<text x="135.3" y="187.6">ILIM</text>
<text x="158.6" y="188.7" transform="rotate(-90 158.6 188.7)">GND</text>
<text x="134.6" y="194.2">GND</text>
<text x="143.7" y="194.9">C3</text>
<text x="150.1" y="195.9">100nF</text>
<text x="158.6" y="193.8" transform="rotate(-90 158.6 193.8)">GND</text>
</g>
<g font-size="1.3" fill="#a90000">
<text x="97.1" y="26.4">2</text>
<text x="117.4" y="26.4">4</text>
<text x="97.1" y="34">1</text>
<text x="117.4" y="34">3</text>
<text x="212.7" y="41.7">7</text>
<text x="212.7" y="39.1">8</text>
<text x="227.9" y="41.7">3</text>
<text x="227.9" y="39.1">4</text>
<text x="257.7" y="44.2">1</text>
<text x="257.7" y="46.7">2</text>
<text x="32.3" y="51.8">3</text>
<text x="39.9" y="51.8">6</text>
<text x="49.3" y="49" transform="rotate(-90 49.3 49)">5</text>
<text x="57.7" y="51.8">3</text>
<text x="76.8" y="51.8">1</text>
<text x="84.4" y="51.8">6</text>
<text x="93.7" y="49" transform="rotate(-90 93.7 49)">5</text>
<text x="102.2" y="51.8">3</text>
<text x="212.7" y="50.5">5</text>
<text x="212.7" y="48">6</text>
<text x="227.9" y="50.5">1</text>
<text x="227.9" y="48">2</text>
<text x="32.3" y="54.4">4</text>
<text x="39.9" y="54.4">8</text>
<text x="57.7" y="54.4">2</text>
<text x="76.8" y="54.4">2</text>
<text x="84.4" y="54.4">8</text>
<text x="102.2" y="54.4">2</text>
<text x="39.9" y="62">4</text>
<text x="84.4" y="62">4</text>
<text x="133.1" y="62.9" transform="rotate(-90 133.1 62.9)">39</text>
<text x="138.2" y="62.9" transform="rotate(-90 138.2 62.9)">40</text>
<text x="143.3" y="62.9" transform="rotate(-90 143.3 62.9)">36</text>
<text x="49.3" y="66.7" transform="rotate(-90 49.3 66.7)">1</text>
<text x="93.7" y="66.7" transform="rotate(-90 93.7 66.7)">1</text>
<text x="116.1" y="67.1">D1</text>
<text x="116.1" y="69.6">D3</text>
<text x="157.6" y="67.1">TP1</text>
<text x="157.6" y="69.6">TP2</text>
<text x="182.2" y="69.6">3</text>
<text x="191.5" y="66.7" transform="rotate(-90 191.5 66.7)">5</text>
<text x="200" y="69.6">6</text>
<text x="209.5" y="69.6">13</text>
<text x="116.2" y="74.7">30</text>
<text x="116.2" y="77.2">37</text>
<text x="157.6" y="72.1">TP3</text>
<text x="157.6" y="77.2">TP4</text>
<text x="182.2" y="72.1">2</text>
<text x="200" y="72.1">8</text>
<text x="209.5" y="72.1">14</text>
<text x="38" y="79.8">1</text>
<text x="38" y="82.3">2</text>
<text x="116.8" y="82.3">1</text>
<text x="157.6" y="79.8">TP5</text>
<text x="200" y="79.8">4</text>
<text x="38" y="84.8">3</text>
<text x="38" y="87.4">4</text>
<text x="116.8" y="84.8">2</text>
<text x="116.8" y="87.4">4</text>
<text x="116.8" y="89.9">5</text>
<text x="158.1" y="84.8">21</text>
<text x="158.1" y="87.4">22</text>
<text x="158.1" y="89.9">24</text>
<text x="191.5" y="84.5" transform="rotate(-90 191.5 84.5)">1</text>
<text x="260.3" y="87.4">1</text>
<text x="260.3" y="89.9">2</text>
<text x="38" y="95">3</text>
<text x="38" y="92.5">4</text>
<text x="116.8" y="92.5">6</text>
<text x="116.8" y="95">7</text>
<text x="158.1" y="92.5">25</text>
<text x="158.1" y="95">26</text>
<text x="260.3" y="92.5">3</text>
<text x="260.3" y="95">4</text>
<text x="38" y="97.5">2</text>
<text x="116.2" y="100.1">10</text>
<text x="116.8" y="97.5">9</text>
<text x="158.1" y="97.5">27</text>
<text x="158.1" y="100.1">29</text>
<text x="260.3" y="97.5">5</text>
<text x="31.7" y="105.2">2</text>
<text x="31.7" y="107.7">4</text>
<text x="40.6" y="105.2">1</text>
<text x="40.6" y="107.7">3</text>
<text x="64.7" y="107.7">10</text>
<text x="64.7" y="105.2">11</text>
<text x="64.7" y="102.6">12</text>
<text x="78" y="102.6">1</text>
<text x="78" y="105.2">2</text>
<text x="78" y="107.7">3</text>
<text x="116.2" y="102.6">11</text>
<text x="116.2" y="105.2">12</text>
<text x="116.2" y="107.7">14</text>
<text x="158.1" y="105.2">35</text>
<text x="197.4" y="107.7">3</text>
<text x="206.8" y="104.8" transform="rotate(-90 206.8 104.8)">5</text>
<text x="215.2" y="107.7">6</text>
<text x="227.3" y="107.7">15</text>
<text x="31.7" y="110.2">6</text>
<text x="31.7" y="112.8">8</text>
<text x="40.6" y="110.2">5</text>
<text x="40.6" y="112.8">7</text>
<text x="65.3" y="112.8">8</text>
<text x="65.3" y="110.2">9</text>
<text x="78" y="110.2">4</text>
<text x="78" y="112.8">5</text>
<text x="116.2" y="110.2">15</text>
<text x="116.2" y="112.8">16</text>
<text x="158.1" y="110.2">31</text>
<text x="158.1" y="112.8">32</text>
<text x="197.4" y="110.2">2</text>
<text x="215.2" y="110.2">8</text>
<text x="227.3" y="110.2">16</text>
<text x="31.1" y="115.3">10</text>
<text x="40.6" y="115.3">9</text>
<text x="65.3" y="115.3">7</text>
<text x="78" y="115.3">6</text>
<text x="116.2" y="115.3">17</text>
<text x="116.2" y="117.9">19</text>
<text x="158.1" y="115.3">34</text>
<text x="215.2" y="117.9">4</text>
<text x="115.6" y="125.5">TP6</text>
<text x="116.2" y="120.4">20</text>
<text x="158.1" y="120.4">33</text>
<text x="206.8" y="122.6" transform="rotate(-90 206.8 122.6)">1</text>
<text x="138.2" y="132.2" transform="rotate(-90 138.2 132.2)">3</text>
<text x="197.4" y="135.6">3</text>
<text x="206.8" y="132.8" transform="rotate(-90 206.8 132.8)">5</text>
<text x="215.2" y="135.6">6</text>
<text x="226" y="135.6">17</text>
<text x="32.3" y="142">7</text>
<text x="43.7" y="142">6</text>
<text x="53.1" y="139.1" transform="rotate(-90 53.1 139.1)">5</text>
<text x="61.5" y="142">3</text>
<text x="197.4" y="138.2">2</text>
<text x="215.2" y="138.2">8</text>
<text x="226" y="138.2">18</text>
<text x="32.3" y="144.5">8</text>
<text x="43.7" y="144.5">8</text>
<text x="61.5" y="144.5">2</text>
<text x="122.5" y="148.3">3</text>
<text x="131.8" y="145.5" transform="rotate(-90 131.8 145.5)">5</text>
<text x="140.3" y="148.3">6</text>
<text x="151.1" y="148.3">11</text>
<text x="215.2" y="145.8">4</text>
<text x="43.7" y="152.1">4</text>
<text x="122.5" y="150.9">2</text>
<text x="140.3" y="150.9">8</text>
<text x="151.1" y="150.9">12</text>
<text x="206.8" y="150.6" transform="rotate(-90 206.8 150.6)">1</text>
<text x="53.1" y="156.9" transform="rotate(-90 53.1 156.9)">1</text>
<text x="140.3" y="158.5">4</text>
<text x="53.1" y="167.1" transform="rotate(-90 53.1 167.1)">5</text>
<text x="131.8" y="163.3" transform="rotate(-90 131.8 163.3)">1</text>
<text x="29.2" y="172.5">10</text>
<text x="29.8" y="169.9">9</text>
<text x="43.7" y="169.9">6</text>
<text x="43.7" y="172.5">8</text>
<text x="61.5" y="172.5">2</text>
<text x="61.5" y="169.9">3</text>
<text x="131.8" y="173.4" transform="rotate(-90 131.8 173.4)">5</text>
<text x="122.5" y="178.8">2</text>
<text x="122.5" y="176.3">3</text>
<text x="140.3" y="176.3">6</text>
<text x="140.3" y="178.8">8</text>
<text x="153" y="176.3">5</text>
<text x="153" y="178.8">6</text>
<text x="43.7" y="180.1">4</text>
<text x="53.1" y="184.9" transform="rotate(-90 53.1 184.9)">1</text>
<text x="131.8" y="191.2" transform="rotate(-90 131.8 191.2)">1</text>
<text x="140.3" y="186.4">4</text>
</g>
<g font-size="1.3" fill="#0000c2">
<text x="205.8" y="41">5V</text>
<text x="188.6" y="190.4">2026/04</text>
<text x="268.6" y="190.1">0.5</text>
</g>
<g font-size="1.3" fill="#0f0f0f">
<text x="52.1" y="82.2">TX</text>
<text x="52.1" y="84.7">RX</text>
<text x="53.3" y="92.4">D_SDA</text>
<text x="53.3" y="94.9">Disp_SCL</text>
<text x="236.2" y="97.4">d_CLK</text>
</g>
<g font-size="1" fill="#0000c2">
<text x="40.6" y="92.2">SDA</text>
<text x="40.9" y="94.7">SCL</text>
<text x="255.9" y="92.4">SW</text>
<text x="256" y="95">DT</text>
<text x="256" y="97.3">CLK</text>
<text x="28" y="104.4">Vs</text>
</g>
<g font-size="1" fill="#0f0f0f">
<text x="236.2" y="95">D_DT</text>
<text x="236.2" y="92.4">D_SW</text>
<text x="59.7" y="107.7">10dB</text>
<text x="59.7" y="110.2">20dB</text>
<text x="59.7" y="112.8">40dBa</text>
<text x="59.7" y="115.3">40dBb</text>
</g>
</svg>
